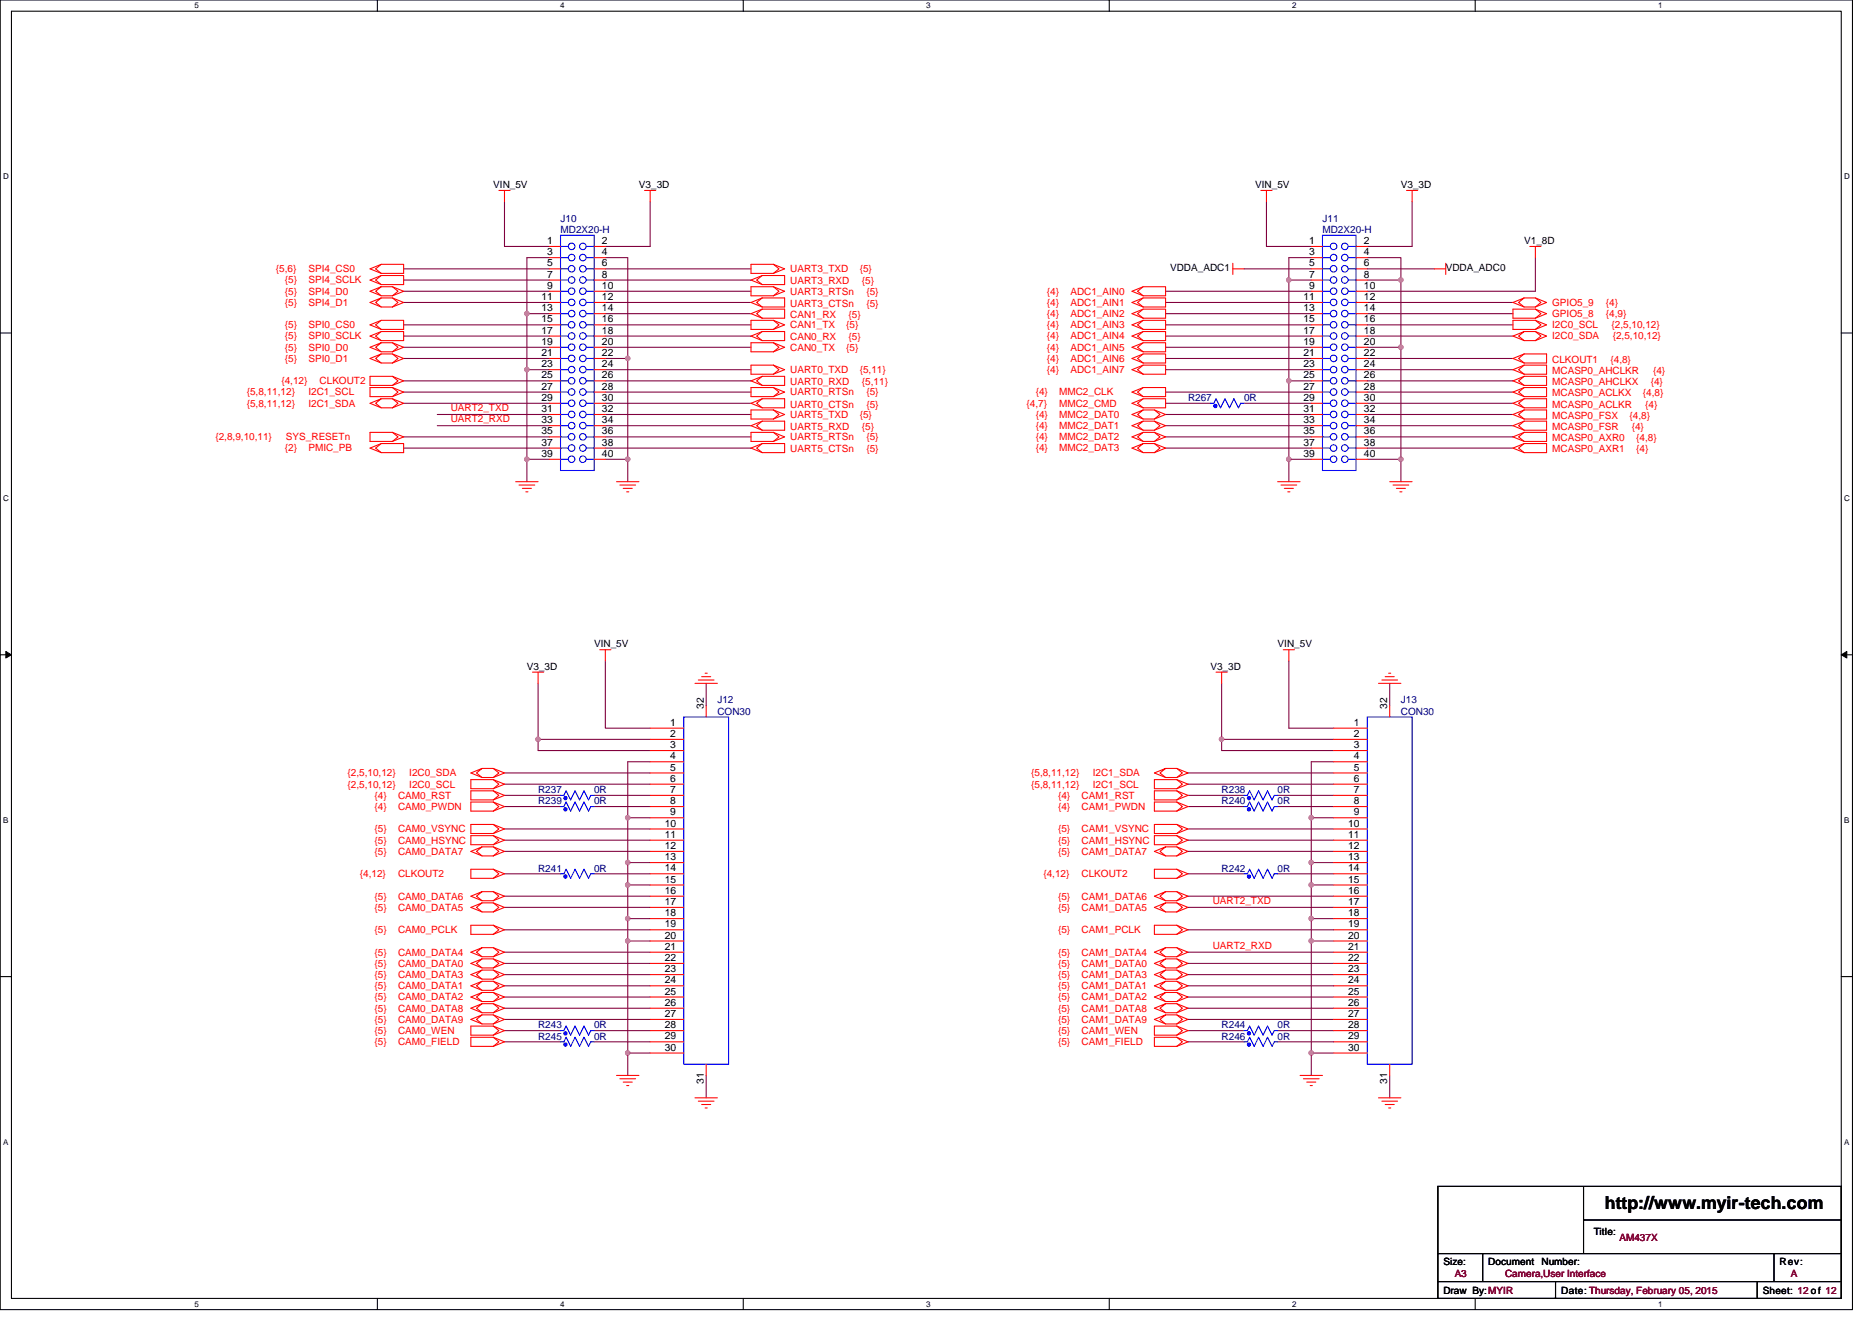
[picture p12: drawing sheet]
<svg xmlns="http://www.w3.org/2000/svg" width="297mm" height="210mm" viewBox="0 0 297 210" stroke-linecap="round" stroke-linejoin="round" font-family="sans-serif">
<path d="M0 0h293.9v207.9h-293.9zM1.8 1.8h290.4v204.3h-290.4z" fill="none" stroke="#000" stroke-width=".17"/>
<g fill="#fff">
<path d="M30.8 .2h.7v1.4h-.7z"/>
<path d="M30.8 206.3h.7v1.4h-.7z"/>
</g>
<path d="M59.9 0v1.8M59.9 206.1v1.8" fill="none" stroke="#000" stroke-width=".17"/>
<g fill="#fff">
<path d="M88.9 .2h.7v1.4h-.7z"/>
<path d="M88.9 206.3h.7v1.4h-.7z"/>
</g>
<path d="M117.9 0v1.8M117.9 206.1v1.8" fill="none" stroke="#000" stroke-width=".17"/>
<g fill="#fff">
<path d="M147 .2h.7v1.4h-.7z"/>
<path d="M147 206.3h.7v1.4h-.7z"/>
</g>
<path d="M176 0v1.8M176 206.1v1.8" fill="none" stroke="#000" stroke-width=".17"/>
<g fill="#fff">
<path d="M205 .2h.7v1.4h-.7z"/>
<path d="M205 206.3h.7v1.4h-.7z"/>
</g>
<path d="M234.1 0v1.8M234.1 206.1v1.8" fill="none" stroke="#000" stroke-width=".17"/>
<g fill="#fff">
<path d="M263.1 .2h.7v1.4h-.7z"/>
<path d="M263.1 206.3h.7v1.4h-.7z"/>
<path d="M.5 27.3h.9v1.4h-.9z"/>
<path d="M292.6 27.3h.9v1.4h-.9z"/>
<path d="M.5 78.4h.9v1.4h-.9z"/>
<path d="M292.6 78.4h.9v1.4h-.9z"/>
</g>
<path d="M0 52.9h1.8M292.2 52.9h1.7" fill="none" stroke="#000" stroke-width=".17"/>
<g fill="#fff">
<path d="M.5 129.5h.8v1.4h-.8z"/>
<path d="M292.6 129.5h.9v1.4h-.9z"/>
</g>
<path d="M0 103.9h1.8M292.2 103.9h1.7" fill="none" stroke="#000" stroke-width=".17"/>
<path d="M.9 103.4l.9 .5-.9 .5zM292.2 103.9l.8-.5v1z" fill="#000" stroke="#000" stroke-width=".16"/>
<g fill="#fff">
<path d="M.5 180.5h.8v1.4h-.8z"/>
<path d="M292.6 180.5h.9v1.4h-.9z"/>
</g>
<path d="M0 155h1.8M292.2 155h1.7M228.2 188.3h64v17.8h-64zM228.2 199h64M235.3 199v4.4M251.3 188.3v10.7M251.3 193.6h40.9M281.5 199v4.4M228.2 203.4h64M246.8 203.4v2.7M278.8 203.4v2.7" fill="none" stroke="#000" stroke-width=".17"/>
<g fill="none" stroke="#800040" stroke-width=".17">
<path d="M80 32v7.1h7.2M103.2 32v7.1h-7.1M201 32v7.1h7.1M224.1 32v7.1h-7.1M64 42.7h23.2M64 44.4h23.2M64 46.2h23.2M64 48h23.2M64 51.6h23.2M64 53.3h23.2M64 55.1h23.2M64 56.9h23.2"/>
<path d="M83.6 58.7v14.2M83.6 58.7h3.6M83.6 49.8v8.9M83.6 49.8h3.6M87.2 40.9h-3.6v8.9M96.1 40.9h3.5v16M96.1 56.9h3.5M96.1 42.7h23.1M96.1 44.4h23.1M96.1 46.2h23.1M96.1 48h23.1M96.1 49.8h23.1"/>
<path d="M96.1 51.6h23.1M96.1 53.3h23.1M96.1 55.1h23.1M96.1 58.7h23.1M99.6 56.9v16M185 46.2h23.1M185 48h23.1M185 49.8h23.1M185 51.6h23.1M185 53.3h23.1M185 55.1h23.1M185 56.9h23.1"/>
<path d="M185 58.7h23.1M197.4 42.7h10.7M204.5 44.4v16.1M204.5 44.4h3.6M208.1 40.9h-3.6v3.6M217 58.7h23.1M217 53.3h23.1M217 51.6h23.1M217 49.8h23.1M217 44.4h5.3M217 55.1h5.3M217 48h23.1"/>
<path d="M217 56.9h23.1M217 46.2h26.6M217 42.7h10.6M217 40.9h5.3v3.6M222.3 44.5v10.6M222.3 55.1v17.8M243.6 40.9v5.3M64 60.5h23.2M64 62.2h23.2M64 64h23.2M64 69.3h23.2M64 71.1h23.2"/>
<path d="M69.4 65.8h17.8M69.4 67.6h17.8M83.6 72.9v3.6M83.6 72.9h3.6M96.1 72.9h3.5M96.1 60.5h23.1M96.1 62.2h23.1M96.1 64h23.1M96.1 65.8h23.1M96.1 67.6h23.1M96.1 69.3h23.1M96.1 71.1h23.1"/>
<path d="M99.6 72.9v3.6M185 64h7.1M185 62.2h23.1M185 65.8h23.1M185 67.6h23.1M185 69.3h23.1M185 71.1h23.1M197.4 64h10.7M204.5 60.5v12.4M204.5 60.5h3.6M204.5 72.9v3.6M204.5 72.9h3.6"/>
<path d="M217 60.5h23.1M217 62.2h23.1M217 64h23.1M217 65.8h23.1M217 67.6h23.1M217 69.3h23.1M217 71.1h23.1M217 72.9h5.3M222.3 72.9v3.6M85.4 117.3h17.8M85.4 108.5v8.8M85.4 117.3v1.8h17.8"/>
<path d="M96.1 104.9v10.7h7.1M112.1 108.5v3.5M193.8 108.5v8.8M193.8 117.3v1.8h17.8M193.8 117.3h17.8M204.5 104.9v10.7h7.1M220.5 108.5v3.5M80 124.5h23.2M80 133.3h23.2M80 135.1h23.2M80 131.6h23.2M80 122.7h23.2"/>
<path d="M80 138.7h8.9M80 128h8.9M80 126.2h8.9M94.3 138.7h8.9M94.3 126.2h8.9M94.3 128h8.9M99.6 129.8h3.6M99.6 136.9h3.6M99.6 129.8v7.1M99.6 136.9v3.6M103.2 120.9h-3.6v8.9M188.5 131.6h23.1"/>
<path d="M188.5 122.7h23.1M188.5 124.5h23.1M188.5 135.1h23.1M188.5 133.3h23.1M188.5 138.7h8.9M188.5 126.2h8.9M188.5 128h8.9M202.7 138.7h8.9M202.7 128h8.9M202.7 126.2h8.9M208.1 129.8v7.1M208.1 136.9v3.6"/>
<path d="M208.1 129.8h3.5M208.1 136.9h3.5M211.6 120.9h-3.5v8.9M80 142.2h23.2M80 151.1h23.2M80 158.2h23.2M80 147.6h23.2M80 154.7h23.2M80 156.5h23.2M80 144h23.2M80 152.9h23.2M99.6 140.5h3.6"/>
<path d="M99.6 145.8h3.6M99.6 149.4h3.6M99.6 140.5v5.3M99.6 145.8v3.6M99.6 149.4v17.7M188.5 152.9h23.1M188.5 142.2h23.1M188.5 158.2h23.1M188.5 151.1h23.1M188.5 147.6h23.1M188.5 154.7h23.1M188.5 156.5h23.1"/>
<path d="M188.5 144h23.1M208.1 140.5v5.3M208.1 140.5h3.5M208.1 145.8v3.6M208.1 149.4v17.7M208.1 145.8h3.5M208.1 149.4h3.5M80 160h23.2M80 161.8h23.2M80 165.4h8.9M80 163.6h8.9M94.3 165.4h8.9"/>
<path d="M94.3 163.6h8.9M99.6 167.1h3.6M99.6 167.1v3.6M112.1 170.7v3.5M188.5 160h23.1M188.5 161.8h23.1M188.5 165.4h8.9M188.5 163.6h8.9M202.7 163.6h8.9M202.7 165.4h8.9M208.1 167.1v3.6M208.1 167.1h3.5"/>
<path d="M220.5 170.7v3.5"/>
</g>
<g fill="#f0f" stroke="#f0f" stroke-width=".17">
<circle cx="99.6" cy="56.9" r=".35"/>
<circle cx="99.6" cy="72.9" r=".35"/>
<circle cx="222.3" cy="72.9" r=".35"/>
<circle cx="204.5" cy="72.9" r=".35"/>
<circle cx="85.4" cy="117.3" r=".35"/>
<circle cx="99.6" cy="136.9" r=".35"/>
<circle cx="99.6" cy="129.8" r=".35"/>
<circle cx="99.6" cy="145.8" r=".35"/>
<circle cx="99.6" cy="140.4" r=".35"/>
<circle cx="99.6" cy="167.1" r=".35"/>
<circle cx="99.6" cy="149.3" r=".35"/>
<circle cx="193.8" cy="117.3" r=".35"/>
<circle cx="208.1" cy="136.9" r=".35"/>
<circle cx="208.1" cy="129.8" r=".35"/>
<circle cx="208.1" cy="145.8" r=".35"/>
<circle cx="208.1" cy="140.4" r=".35"/>
<circle cx="208.1" cy="167.1" r=".35"/>
<circle cx="208.1" cy="149.3" r=".35"/>
<circle cx="204.5" cy="60.4" r=".35"/>
<circle cx="204.5" cy="44.4" r=".35"/>
<circle cx="222.3" cy="55.1" r=".35"/>
<circle cx="222.3" cy="44.4" r=".35"/>
<circle cx="83.6" cy="72.9" r=".35"/>
<circle cx="83.6" cy="58.7" r=".35"/>
<circle cx="83.6" cy="49.8" r=".35"/>
</g>
<g fill="none" stroke="#f00" stroke-width=".17">
<path d="M79.2 30.2h1.7M80 30.2v1.8M87.2 39.1h1.7M94.3 39.1h1.8M102.3 30.2h1.8M103.2 30.2v1.8M200.1 30.2h1.7M201 30.2v1.8M208.1 39.1h1.7M215.2 39.1h1.8M223.2 30.2h1.8M224.1 30.2v1.8"/>
<path d="M242.7 39.1h1.8M243.6 39.1v1.8M58.7 42.7l1.8-.7h3.5v1.4h-3.5zM58.7 44.4l1.8-.7h3.5v1.5h-3.5zM58.7 51.6l1.8-.8h3.5v1.5h-3.5zM58.7 53.3l1.8-.7h3.5v1.5h-3.5zM60.5 42l-.9 .7 .9 .7M60.5 43.7l-.9 .7 .9 .8M60.5 50.8l-.9 .8 .9 .7M60.5 52.6l-.9 .7 .9 .8M60.5 45.5h1.8l1.7 .7-1.7 .7M60.5 47.3h1.8l1.7 .7-1.7 .7"/>
<path d="M60.5 54.4h1.8l1.7 .7-1.7 .7M60.5 56.2h1.8l1.7 .7-1.7 .7M60.5 46.9l-.9-.7 .9-.7-1.8 .7 1.8 .7h1.8M60.5 48.7l-.9-.7 .9-.7-1.8 .7 1.8 .7h1.8M60.5 55.8l-.9-.7 .9-.7-1.8 .7 1.8 .7h1.8M60.5 57.6l-.9-.7 .9-.7-1.8 .7 1.8 .7h1.8M62.3 59.7h-3.6v1.5h3.6M62.3 59.7l1.7 .8-1.7 .7M62.3 59.7l.9 .8-.9 .7M62.3 45.5l.9 .7-.9 .7M62.3 47.3l.9 .7-.9 .7M62.3 54.4l.9 .7-.9 .7"/>
<path d="M62.3 56.2l.9 .7-.9 .7M87.2 40.9h1.7M87.2 42.7h1.7M87.2 44.4h1.7M87.2 46.2h1.7M87.2 48h1.7M87.2 49.8h1.7M87.2 51.6h1.7M87.2 53.3h1.7M87.2 55.1h1.7M87.2 56.9h1.7M87.2 58.7h1.7"/>
<path d="M94.3 40.9h1.8M94.3 42.7h1.8M94.3 44.4h1.8M94.3 46.2h1.8M94.3 48h1.8M94.3 49.8h1.8M94.3 51.6h1.8M94.3 53.3h1.8M94.3 55.1h1.8M94.3 56.9h1.8M94.3 58.7h1.8M120.9 49.1h3.6v1.4h-3.6"/>
<path d="M120.9 52.6h3.6v1.5h-3.6M120.9 59.7h3.6v1.5h-3.6M120.9 43.7h3.6v1.5h-3.6M120.9 47.3h3.6v1.4h-3.6M120.9 49.1l-1.7 .7 1.7 .7M120.9 52.6l-1.7 .7 1.7 .8M120.9 59.7l-1.7 .8 1.7 .7M120.9 43.7l-1.7 .7 1.7 .8M120.9 47.3l-1.7 .7 1.7 .7M120.9 49.1l-.8 .7 .8 .7M120.9 52.6l-.8 .7 .8 .8M120.9 59.7l-.8 .8 .8 .7"/>
<path d="M120.9 43.7l-.8 .7 .8 .8M120.9 47.3l-.8 .7 .8 .7M122.7 50.8l1.8 .8-1.8 .7M122.7 50.8l.9 .8-.9 .7M122.7 54.4l1.8 .7-1.8 .7M122.7 54.4l.9 .7-.9 .7M122.7 58l1.8 .7-1.8 .7M122.7 58l.9 .7-.9 .7M122.7 42l1.8 .7-1.8 .7M122.7 42l.9 .7-.9 .7M122.7 45.5l1.8 .7-1.8 .7M122.7 45.5l.9 .7-.9 .7"/>
<path d="M122.7 50.8h-3.5v1.5h3.5M122.7 54.4h-3.5v1.4h3.5M122.7 58h-3.5v1.4h3.5M122.7 42h-3.5v1.4h3.5M122.7 45.5h-3.5v1.4h3.5M179.6 46.2l1.8-.7h3.6v1.4h-3.6zM179.6 48l1.8-.7h3.6v1.4h-3.6zM179.6 49.8l1.8-.7h3.6v1.4h-3.6zM179.6 51.6l1.8-.8h3.6v1.5h-3.6zM179.6 53.3l1.8-.7h3.6v1.5h-3.6zM179.6 55.1l1.8-.7h3.6v1.4h-3.6zM179.6 56.9l1.8-.7h3.6v1.4h-3.6z"/>
<path d="M179.6 58.7l1.8-.7h3.6v1.4h-3.6zM181.4 45.5l-.9 .7 .9 .7M181.4 47.3l-.9 .7 .9 .7M181.4 49.1l-.9 .7 .9 .7M181.4 50.8l-.9 .8 .9 .7M181.4 52.6l-.9 .7 .9 .8M181.4 54.4l-.9 .7 .9 .7M181.4 56.2l-.9 .7 .9 .7M181.4 58l-.9 .7 .9 .7M195.6 42.7h1.8M195.6 41.8v1.8M208.1 40.9h1.7"/>
<path d="M208.1 42.7h1.7M208.1 44.4h1.7M208.1 46.2h1.7M208.1 48h1.7M208.1 49.8h1.7M208.1 51.6h1.7M208.1 53.3h1.7M208.1 55.1h1.7M208.1 56.9h1.7M208.1 58.7h1.7M215.2 40.9h1.8M215.2 42.7h1.8"/>
<path d="M215.2 44.4h1.8M215.2 46.2h1.8M215.2 48h1.8M215.2 49.8h1.8M215.2 51.6h1.8M215.2 53.3h1.8M215.2 55.1h1.8M215.2 56.9h1.8M215.2 58.7h1.8M227.6 42.7h1.8M229.4 41.8v1.8M241.8 59.7l-.8 .8 .8 .7"/>
<path d="M241.8 58l-.8 .7 .8 .7M241.8 56.2l-.8 .7 .8 .7M241.8 59.7h3.6v1.5h-3.6M241.8 58h3.6v1.4h-3.6M241.8 56.2h3.6v1.4h-3.6M241.8 59.7l-1.7 .8 1.7 .7M241.8 58l-1.7 .7 1.7 .7M241.8 56.2l-1.7 .7 1.7 .7M241.8 52.6h1.8l1.8 .7-1.8 .8M241.8 47.3h1.8l1.8 .7-1.8 .7M241.8 54.1l-.8-.8 .8-.7-1.7 .7 1.7 .8h1.8M241.8 48.7l-.8-.7 .8-.7-1.7 .7 1.7 .7h1.8"/>
<path d="M243.6 50.8h-3.5v1.5h3.5M243.6 49.1h-3.5v1.4h3.5M243.6 50.8l1.8 .8-1.8 .7M243.6 50.8l.9 .8-.9 .7M243.6 49.1l1.8 .7-1.8 .7M243.6 49.1l.9 .7-.9 .7M243.6 52.6l.9 .7-.9 .8M243.6 47.3l.9 .7-.9 .7M58.7 71.1l1.8-.7h3.5v1.4h-3.5zM60.5 70.4l-.9 .7 .9 .7M60.5 63.3h1.8l1.7 .7-1.7 .7M60.5 64.7l-.9-.7 .9-.7-1.8 .7 1.8 .7h1.8"/>
<path d="M62.3 68.6h-3.6v1.5h3.6M62.3 61.5h-3.6v1.4h3.6M62.3 68.6l1.7 .7-1.7 .8M62.3 68.6l.9 .7-.9 .8M62.3 61.5l1.7 .7-1.7 .7M62.3 61.5l.9 .7-.9 .7M62.3 63.3l.9 .7-.9 .7M81.8 76.5h3.6M82.4 77h2.5M82.9 77.5h1.4M83.4 78.1h.4M87.2 60.5h1.7"/>
<path d="M87.2 62.2h1.7M87.2 64h1.7M87.2 65.8h1.7M87.2 67.6h1.7M87.2 69.3h1.7M87.2 71.1h1.7M87.2 72.9h1.7M94.3 60.5h1.8M94.3 62.2h1.8M94.3 64h1.8M94.3 65.8h1.8M94.3 67.6h1.8"/>
<path d="M94.3 69.3h1.8M94.3 71.1h1.8M94.3 72.9h1.8M97.8 76.5h3.6M98.4 77h2.5M98.9 77.5h1.4M99.4 78.1h.4M120.9 66.8h3.6v1.5h-3.6M120.9 70.4h3.6v1.4h-3.6M120.9 63.3h3.6v1.4h-3.6M120.9 66.8l-1.7 .8 1.7 .7M120.9 70.4l-1.7 .7 1.7 .7"/>
<path d="M120.9 63.3l-1.7 .7 1.7 .7M120.9 66.8l-.8 .8 .8 .7M120.9 70.4l-.8 .7 .8 .7M120.9 63.3l-.8 .7 .8 .7M122.7 65.1l1.8 .7-1.8 .7M122.7 65.1l.9 .7-.9 .7M122.7 68.6l1.8 .7-1.8 .8M122.7 68.6l.9 .7-.9 .8M122.7 61.5l1.8 .7-1.8 .7M122.7 61.5l.9 .7-.9 .7M122.7 65.1h-3.5v1.4h3.5M122.7 68.6h-3.5v1.5h3.5"/>
<path d="M122.7 61.5h-3.5v1.4h3.5M179.6 62.2l1.8-.7h3.6v1.4h-3.6zM179.6 64l1.8-.7h3.6v1.4h-3.6zM181.4 66.5l-.9-.7 .9-.7-1.8 .7 1.8 .7h1.8M181.4 68.3l-.9-.7 .9-.8-1.8 .8 1.8 .7h1.8M181.4 70.1l-.9-.8 .9-.7-1.8 .7 1.8 .8h1.8M181.4 71.8l-.9-.7 .9-.7-1.8 .7 1.8 .7h1.8M181.4 61.5l-.9 .7 .9 .7M181.4 65.1h1.8l1.8 .7-1.8 .7M181.4 63.3l-.9 .7 .9 .7M181.4 66.8h1.8l1.8 .8-1.8 .7M181.4 68.6h1.8l1.8 .7-1.8 .8"/>
<path d="M181.4 70.4h1.8l1.8 .7-1.8 .7M183.2 65.1l.9 .7-.9 .7M183.2 66.8l.9 .8-.9 .7M183.2 68.6l.9 .7-.9 .8M183.2 70.4l.9 .7-.9 .7M192.1 64h.1M197.4 64h.1M202.7 76.5h3.6M203.3 77h2.5M203.8 77.5h1.4M204.3 78.1h.4M208.1 60.5h1.7"/>
<path d="M208.1 62.2h1.7M208.1 64h1.7M208.1 65.8h1.7M208.1 67.6h1.7M208.1 69.3h1.7M208.1 71.1h1.7M208.1 72.9h1.7M215.2 60.5h1.8M215.2 62.2h1.8M215.2 64h1.8M215.2 65.8h1.8M215.2 67.6h1.8"/>
<path d="M215.2 69.3h1.8M215.2 71.1h1.8M215.2 72.9h1.8M220.5 76.5h3.6M221 77h2.5M221.6 77.5h1.4M222.1 78.1h.4M241.8 70.4l-.8 .7 .8 .7M241.8 68.6l-.8 .7 .8 .8M241.8 66.8l-.8 .8 .8 .7M241.8 65.1l-.8 .7 .8 .7M241.8 63.3l-.8 .7 .8 .7"/>
<path d="M241.8 61.5l-.8 .7 .8 .7M241.8 70.4h3.6v1.4h-3.6M241.8 68.6h3.6v1.5h-3.6M241.8 66.8h3.6v1.5h-3.6M241.8 65.1h3.6v1.4h-3.6M241.8 63.3h3.6v1.4h-3.6M241.8 61.5h3.6v1.4h-3.6M241.8 70.4l-1.7 .7 1.7 .7M241.8 68.6l-1.7 .7 1.7 .8M241.8 66.8l-1.7 .8 1.7 .7M241.8 65.1l-1.7 .7 1.7 .7M241.8 63.3l-1.7 .7 1.7 .7"/>
<path d="M241.8 61.5l-1.7 .7 1.7 .7M84.5 106.7h1.8M85.4 106.7v1.8M95.2 103.1h1.7M96.1 103.1v1.8M103.2 115.6h5.3M103.2 117.3h5.3M103.2 119.1h5.3M110.3 108.5h3.5M110.8 107.9h2.5M111.3 107.4h1.5M111.9 106.8h.3"/>
<path d="M112.1 112v1.8M193 106.7h1.7M193.8 106.7v1.8M203.6 103.1h1.8M204.5 103.1v1.8M211.6 115.6h5.4M211.6 117.3h5.4M211.6 119.1h5.4M218.7 108.5h3.6M219.3 107.9h2.5M219.8 107.4h1.4M220.3 106.8h.4"/>
<path d="M220.5 112v1.8M76.5 122h1.8l1.7 .7-1.7 .7M76.5 134.4h1.8l1.7 .7-1.7 .7M78.3 130.9h-3.6v1.4h3.6M78.3 132.6h-3.6v1.5h3.6M78.3 123.7h-3.6v1.5h3.6M78.3 125.5h-3.6v1.5h3.6M78.3 127.3h-3.6v1.4h3.6M78.3 138h-3.6v1.4h3.6M78.3 130.9l1.7 .7-1.7 .7M78.3 130.9l.9 .7-.9 .7M78.3 132.6l1.7 .8-1.7 .7"/>
<path d="M78.3 132.6l.9 .8-.9 .7M78.3 123.7l1.7 .8-1.7 .7M78.3 123.7l.9 .8-.9 .7M78.3 123.4h-1.8l-1.8-.7 1.8-.7-.9 .7 .9 .7M78.3 125.5l1.7 .7-1.7 .8M78.3 125.5l.9 .7-.9 .8M78.3 127.3l1.7 .7-1.7 .7M78.3 127.3l.9 .7-.9 .7M78.3 135.8h-1.8l-1.8-.7 1.8-.7-.9 .7 .9 .7M78.3 138l1.7 .7-1.7 .7M78.3 138l.9 .7-.9 .7M78.3 122l.9 .7-.9 .7"/>
<path d="M78.3 134.4l.9 .7-.9 .7M88.9 138.7h.1M88.9 128h.1M88.9 126.2h.1M94.3 138.7h.1M94.3 128h.1M94.3 126.2h.1M103.2 120.9h5.3M103.2 122.7h5.3M103.2 124.5h5.3M103.2 126.2h5.3M103.2 128h5.3"/>
<path d="M103.2 129.8h5.3M103.2 131.6h5.3M103.2 133.3h5.3M103.2 135.1h5.3M103.2 136.9h5.3M103.2 138.7h5.3M185 122h1.7l1.8 .7-1.8 .7M185 134.4h1.7l1.8 .7-1.8 .7M186.7 130.9h-3.5v1.4h3.5M186.7 132.6h-3.5v1.5h3.5M186.7 123.7h-3.5v1.5h3.5M186.7 125.5h-3.5v1.5h3.5"/>
<path d="M186.7 127.3h-3.5v1.4h3.5M186.7 138h-3.5v1.4h3.5M186.7 130.9l1.8 .7-1.8 .7M186.7 130.9l.9 .7-.9 .7M186.7 132.6l1.8 .8-1.8 .7M186.7 132.6l.9 .8-.9 .7M186.7 123.4h-1.7l-1.8-.7 1.8-.7-.9 .7 .9 .7M186.7 123.7l1.8 .8-1.8 .7M186.7 123.7l.9 .8-.9 .7M186.7 125.5l1.8 .7-1.8 .8M186.7 125.5l.9 .7-.9 .8M186.7 135.8h-1.7l-1.8-.7 1.8-.7-.9 .7 .9 .7"/>
<path d="M186.7 127.3l1.8 .7-1.8 .7M186.7 127.3l.9 .7-.9 .7M186.7 138l1.8 .7-1.8 .7M186.7 138l.9 .7-.9 .7M186.7 122l.9 .7-.9 .7M186.7 134.4l.9 .7-.9 .7M197.4 126.2h.1M197.4 128h.1M197.4 138.7h.1M202.7 126.2h.1M202.7 128h.1M202.7 138.7h.1"/>
<path d="M211.6 120.9h5.4M211.6 122.7h5.4M211.6 124.5h5.4M211.6 126.2h5.4M211.6 128h5.4M211.6 129.8h5.4M211.6 131.6h5.4M211.6 133.3h5.4M211.6 135.1h5.4M211.6 136.9h5.4M211.6 138.7h5.4M76.5 159.3h1.8l1.7 .7-1.7 .7"/>
<path d="M76.5 152.2h1.8l1.7 .7-1.7 .7M76.5 155.7h1.8l1.7 .8-1.7 .7M76.5 157.5h1.8l1.7 .7-1.7 .8M76.5 154h1.8l1.7 .7-1.7 .7M76.5 150.4h1.8l1.7 .7-1.7 .7M76.5 143.3h1.8l1.7 .7-1.7 .7M76.5 141.5h1.8l1.7 .7-1.7 .8M78.3 146.9h-3.6v1.4h3.6M78.3 146.9l1.7 .7-1.7 .7M78.3 146.9l.9 .7-.9 .7M78.3 153.6h-1.8l-1.8-.7 1.8-.7-.9 .7 .9 .7M78.3 157.2h-1.8l-1.8-.7 1.8-.8-.9 .8 .9 .7"/>
<path d="M78.3 159h-1.8l-1.8-.8 1.8-.7-.9 .7 .9 .8M78.3 155.4h-1.8l-1.8-.7 1.8-.7-.9 .7 .9 .7M78.3 151.8h-1.8l-1.8-.7 1.8-.7-.9 .7 .9 .7M78.3 144.7h-1.8l-1.8-.7 1.8-.7-.9 .7 .9 .7M78.3 143h-1.8l-1.8-.8 1.8-.7-.9 .7 .9 .8M78.3 159.3l.9 .7-.9 .7M78.3 152.2l.9 .7-.9 .7M78.3 155.7l.9 .8-.9 .7M78.3 157.5l.9 .7-.9 .8M78.3 154l.9 .7-.9 .7M78.3 150.4l.9 .7-.9 .7M78.3 143.3l.9 .7-.9 .7"/>
<path d="M78.3 141.5l.9 .7-.9 .8M103.2 140.5h5.3M103.2 142.2h5.3M103.2 144h5.3M103.2 145.8h5.3M103.2 147.6h5.3M103.2 149.4h5.3M103.2 151.1h5.3M103.2 152.9h5.3M103.2 154.7h5.3M103.2 156.5h5.3M103.2 158.2h5.3"/>
<path d="M185 159.3h1.7l1.8 .7-1.8 .7M185 152.2h1.7l1.8 .7-1.8 .7M185 155.7h1.7l1.8 .8-1.8 .7M185 154h1.7l1.8 .7-1.8 .7M185 157.5h1.7l1.8 .7-1.8 .8M185 150.4h1.7l1.8 .7-1.8 .7M185 141.5h1.7l1.8 .7-1.8 .8M185 143.3h1.7l1.8 .7-1.8 .7M186.7 146.9h-3.5v1.4h3.5M186.7 153.6h-1.7l-1.8-.7 1.8-.7-.9 .7 .9 .7M186.7 146.9l1.8 .7-1.8 .7M186.7 146.9l.9 .7-.9 .7"/>
<path d="M186.7 157.2h-1.7l-1.8-.7 1.8-.8-.9 .8 .9 .7M186.7 155.4h-1.7l-1.8-.7 1.8-.7-.9 .7 .9 .7M186.7 159h-1.7l-1.8-.8 1.8-.7-.9 .7 .9 .8M186.7 151.8h-1.7l-1.8-.7 1.8-.7-.9 .7 .9 .7M186.7 143h-1.7l-1.8-.8 1.8-.7-.9 .7 .9 .8M186.7 144.7h-1.7l-1.8-.7 1.8-.7-.9 .7 .9 .7M186.7 159.3l.9 .7-.9 .7M186.7 152.2l.9 .7-.9 .7M186.7 155.7l.9 .8-.9 .7M186.7 154l.9 .7-.9 .7M186.7 157.5l.9 .7-.9 .8M186.7 150.4l.9 .7-.9 .7"/>
<path d="M186.7 141.5l.9 .7-.9 .8M186.7 143.3l.9 .7-.9 .7M211.6 140.5h5.4M211.6 142.2h5.4M211.6 144h5.4M211.6 145.8h5.4M211.6 147.6h5.4M211.6 149.4h5.4M211.6 151.1h5.4M211.6 152.9h5.4M211.6 154.7h5.4M211.6 156.5h5.4"/>
<path d="M211.6 158.2h5.4M76.5 161.1h1.8l1.7 .7-1.7 .7M78.3 162.9h-3.6v1.4h3.6M78.3 164.6h-3.6v1.5h3.6M78.3 162.9l1.7 .7-1.7 .7M78.3 162.9l.9 .7-.9 .7M78.3 164.6l1.7 .8-1.7 .7M78.3 164.6l.9 .8-.9 .7M78.3 162.5h-1.8l-1.8-.7 1.8-.7-.9 .7 .9 .7M78.3 160.7h-1.8l-1.8-.7 1.8-.7-.9 .7 .9 .7M78.3 161.1l.9 .7-.9 .7M88.9 165.4h.1"/>
<path d="M88.9 163.6h.1M94.3 165.4h.1M94.3 163.6h.1M97.8 170.7h3.6M98.4 171.2h2.5M98.9 171.7h1.4M99.4 172.3h.4M103.2 160h5.3M103.2 161.8h5.3M103.2 163.6h5.3M103.2 165.4h5.3M103.2 167.1h5.3"/>
<path d="M110.3 174.2h3.5M110.8 174.8h2.5M111.3 175.3h1.5M111.9 175.9h.3M112.1 168.9v1.8M185 161.1h1.7l1.8 .7-1.8 .7M186.7 164.6h-3.5v1.5h3.5M186.7 162.9h-3.5v1.4h3.5M186.7 164.6l1.8 .8-1.8 .7M186.7 164.6l.9 .8-.9 .7M186.7 162.9l1.8 .7-1.8 .7M186.7 162.9l.9 .7-.9 .7"/>
<path d="M186.7 162.5h-1.7l-1.8-.7 1.8-.7-.9 .7 .9 .7M186.7 160.7h-1.7l-1.8-.7 1.8-.7-.9 .7 .9 .7M186.7 161.1l.9 .7-.9 .7M197.4 165.4h.1M197.4 163.6h.1M202.7 165.4h.1M202.7 163.6h.1M206.3 170.7h3.5M206.8 171.2h2.5M207.3 171.7h1.5M207.9 172.3h.3M211.6 160h5.4"/>
<path d="M211.6 161.8h5.4M211.6 163.6h5.4M211.6 165.4h5.4M211.6 167.1h5.4M218.7 174.2h3.6M219.3 174.8h2.5M219.8 175.3h1.4M220.3 175.9h.4M220.5 168.9v1.8"/>
</g>
<g fill="none" stroke="#00f" stroke-width=".17">
<path d="M88.9 37.3h5.4v37.4h-5.4zM88.9 39.1h1.3M93 39.1h1.3M209.8 39.1h1.3M209.8 37.3h5.4v37.4h-5.4zM213.9 39.1h1.3M88.9 40.9h1.3M88.9 42.7h1.3M88.9 44.4h1.3M88.9 46.2h1.3M88.9 48h1.3M88.9 49.8h1.3"/>
<path d="M88.9 53.3h1.3M88.9 51.6h1.3M88.9 56.9h1.3M88.9 55.1h1.3M88.9 58.7h1.3M93 40.9h1.3M93 42.7h1.3M93 44.4h1.3M93 46.2h1.3M93 48h1.3M93 49.8h1.3M93 56.9h1.3"/>
<path d="M93 55.1h1.3M93 51.6h1.3M93 53.3h1.3M93 58.7h1.3M209.8 40.9h1.3M209.8 42.7h1.3M209.8 44.4h1.3M209.8 46.2h1.3M209.8 48h1.3M209.8 49.8h1.3M209.8 51.6h1.3M209.8 56.9h1.3"/>
<path d="M209.8 55.1h1.3M209.8 53.3h1.3M209.8 58.7h1.3M213.9 40.9h1.3M213.9 42.7h1.3M213.9 44.4h1.3M213.9 46.2h1.3M213.9 48h1.3M213.9 49.8h1.3M213.9 56.9h1.3M213.9 55.1h1.3M213.9 51.6h1.3"/>
<path d="M213.9 53.3h1.3M213.9 58.7h1.3M88.9 60.5h1.3M88.9 67.6h1.3M88.9 72.9h1.3M88.9 64h1.3M88.9 62.2h1.3M88.9 65.8h1.3M88.9 71.1h1.3M88.9 69.3h1.3M93 64h1.3M93 62.2h1.3"/>
<path d="M93 60.5h1.3M93 71.1h1.3M93 69.3h1.3M93 65.8h1.3M93 67.6h1.3M93 72.9h1.3M192.1 64h.5l.4-.7 .7 1.4 .7-1.4 .7 1.4 .7-1.4 .7 1.4 .4-.7h.5M209.8 64h1.3M209.8 62.2h1.3M209.8 60.5h1.3M209.8 65.8h1.3M209.8 71.1h1.3"/>
<path d="M209.8 69.3h1.3M209.8 67.6h1.3M209.8 72.9h1.3M213.9 64h1.3M213.9 62.2h1.3M213.9 60.5h1.3M213.9 71.1h1.3M213.9 69.3h1.3M213.9 65.8h1.3M213.9 67.6h1.3M213.9 72.9h1.3M108.5 113.8h7.1v55.1h-7.1z"/>
<path d="M217 113.8h7.1v55.1h-7.1zM88.9 138.7h.6l.3-.7 .7 1.4 .7-1.4 .8 1.4 .7-1.4 .7 1.4 .3-.7h.6M88.9 128h.6l.3-.7 .7 1.4 .7-1.4 .8 1.4 .7-1.4 .7 1.4 .3-.7h.6M88.9 126.2h.6l.3-.7 .7 1.5 .7-1.5 .8 1.5 .7-1.5 .7 1.5 .3-.8h.6M197.4 126.2h.5l.4-.7 .7 1.5 .7-1.5 .7 1.5 .7-1.5 .7 1.5 .4-.8h.5M197.4 128h.5l.4-.7 .7 1.4 .7-1.4 .7 1.4 .7-1.4 .7 1.4 .4-.7h.5M197.4 138.7h.5l.4-.7 .7 1.4 .7-1.4 .7 1.4 .7-1.4 .7 1.4 .4-.7h.5M88.9 165.4h.6l.3-.8 .7 1.5 .7-1.5 .8 1.5 .7-1.5 .7 1.5 .3-.7h.6M88.9 163.6h.6l.3-.7 .7 1.4 .7-1.4 .8 1.4 .7-1.4 .7 1.4 .3-.7h.6M197.4 165.4h.5l.4-.8 .7 1.5 .7-1.5 .7 1.5 .7-1.5 .7 1.5 .4-.7h.5M197.4 163.6h.5l.4-.7 .7 1.4 .7-1.4 .7 1.4 .7-1.4 .7 1.4 .4-.7h.5"/>
<circle cx="90.7" cy="39.1" r=".52"/>
<circle cx="92.5" cy="39.1" r=".52"/>
<circle cx="211.6" cy="39.1" r=".52"/>
<circle cx="213.4" cy="39.1" r=".52"/>
<circle cx="90.7" cy="51.6" r=".52"/>
<circle cx="90.7" cy="46.2" r=".52"/>
<circle cx="90.7" cy="56.9" r=".52"/>
<circle cx="90.7" cy="55.1" r=".52"/>
<circle cx="90.7" cy="40.9" r=".52"/>
<circle cx="90.7" cy="42.7" r=".52"/>
<circle cx="90.7" cy="58.7" r=".52"/>
<circle cx="90.7" cy="49.8" r=".52"/>
<circle cx="90.7" cy="44.4" r=".52"/>
<circle cx="90.7" cy="53.3" r=".52"/>
<circle cx="90.7" cy="48" r=".52"/>
<circle cx="92.5" cy="46.2" r=".52"/>
<circle cx="92.5" cy="48" r=".52"/>
<circle cx="92.5" cy="51.6" r=".52"/>
<circle cx="92.5" cy="58.7" r=".52"/>
<circle cx="92.5" cy="56.9" r=".52"/>
<circle cx="92.5" cy="42.7" r=".52"/>
<circle cx="92.5" cy="44.4" r=".52"/>
<circle cx="92.5" cy="53.3" r=".52"/>
<circle cx="92.5" cy="40.9" r=".52"/>
<circle cx="92.5" cy="49.8" r=".52"/>
<circle cx="92.5" cy="55.1" r=".52"/>
<circle cx="211.6" cy="44.4" r=".52"/>
<circle cx="211.6" cy="48" r=".52"/>
<circle cx="211.6" cy="53.3" r=".52"/>
<circle cx="211.6" cy="40.9" r=".52"/>
<circle cx="211.6" cy="42.7" r=".52"/>
<circle cx="211.6" cy="58.7" r=".52"/>
<circle cx="211.6" cy="49.8" r=".52"/>
<circle cx="211.6" cy="46.2" r=".52"/>
<circle cx="211.6" cy="56.9" r=".52"/>
<circle cx="211.6" cy="55.1" r=".52"/>
<circle cx="211.6" cy="51.6" r=".52"/>
<circle cx="213.4" cy="40.9" r=".52"/>
<circle cx="213.4" cy="42.7" r=".52"/>
<circle cx="213.4" cy="48" r=".52"/>
<circle cx="213.4" cy="51.6" r=".52"/>
<circle cx="213.4" cy="49.8" r=".52"/>
<circle cx="213.4" cy="55.1" r=".52"/>
<circle cx="213.4" cy="44.4" r=".52"/>
<circle cx="213.4" cy="53.3" r=".52"/>
<circle cx="213.4" cy="58.7" r=".52"/>
<circle cx="213.4" cy="46.2" r=".52"/>
<circle cx="213.4" cy="56.9" r=".52"/>
<circle cx="90.7" cy="60.4" r=".52"/>
<circle cx="90.7" cy="64" r=".52"/>
<circle cx="90.7" cy="67.6" r=".52"/>
<circle cx="90.7" cy="65.8" r=".52"/>
<circle cx="90.7" cy="72.9" r=".52"/>
<circle cx="90.7" cy="62.2" r=".52"/>
<circle cx="90.7" cy="71.1" r=".52"/>
<circle cx="90.7" cy="69.3" r=".52"/>
<circle cx="92.5" cy="60.4" r=".52"/>
<circle cx="92.5" cy="71.1" r=".52"/>
<circle cx="92.5" cy="64" r=".52"/>
<circle cx="92.5" cy="62.2" r=".52"/>
<circle cx="92.5" cy="67.6" r=".52"/>
<circle cx="92.5" cy="69.3" r=".52"/>
<circle cx="92.5" cy="65.8" r=".52"/>
<circle cx="92.5" cy="72.9" r=".52"/>
<circle cx="211.6" cy="64" r=".52"/>
<circle cx="211.6" cy="67.6" r=".52"/>
<circle cx="211.6" cy="72.9" r=".52"/>
<circle cx="211.6" cy="65.8" r=".52"/>
<circle cx="211.6" cy="69.3" r=".52"/>
<circle cx="211.6" cy="60.4" r=".52"/>
<circle cx="211.6" cy="62.2" r=".52"/>
<circle cx="211.6" cy="71.1" r=".52"/>
<circle cx="213.4" cy="62.2" r=".52"/>
<circle cx="213.4" cy="64" r=".52"/>
<circle cx="213.4" cy="69.3" r=".52"/>
<circle cx="213.4" cy="65.8" r=".52"/>
<circle cx="213.4" cy="60.4" r=".52"/>
<circle cx="213.4" cy="71.1" r=".52"/>
<circle cx="213.4" cy="67.6" r=".52"/>
<circle cx="213.4" cy="72.9" r=".52"/>
</g>
<g fill="#00f" stroke="#00f" stroke-width=".17">
<circle cx="198.2" cy="165.8" r=".26"/>
<circle cx="198.2" cy="164" r=".26"/>
<circle cx="89.7" cy="165.8" r=".26"/>
<circle cx="89.7" cy="139.1" r=".26"/>
<circle cx="89.7" cy="164" r=".26"/>
<circle cx="198.2" cy="126.7" r=".26"/>
<circle cx="198.2" cy="128.4" r=".26"/>
<circle cx="89.7" cy="128.4" r=".26"/>
<circle cx="198.2" cy="139.1" r=".26"/>
<circle cx="89.7" cy="126.7" r=".26"/>
<circle cx="192.8" cy="64.4" r=".26"/>
</g>
<text font-size="2.8" x="254.7" y="192">http://www.myir-tech.com</text>
<g font-size="1.6">
<text x="78.3" y="29.9">VIN_5V</text>
<text x="101.4" y="29.9">V3_3D</text>
<text x="199.2" y="29.9">VIN_5V</text>
<text x="222.3" y="29.9">V3_3D</text>
<text x="86.8" y="38.7">1</text>
<text x="86.8" y="40.5">3</text>
<text x="95.5" y="38.7">2</text>
<text x="95.5" y="40.5">4</text>
<text x="207.7" y="38.7">1</text>
<text x="207.7" y="40.5">3</text>
<text x="216.4" y="38.7">2</text>
<text x="216.4" y="40.5">4</text>
<text x="241.8" y="38.8">V1_8D</text>
<text x="85.9" y="47.6">11</text>
<text x="86.8" y="42.3">5</text>
<text x="86.8" y="44.1">7</text>
<text x="86.8" y="45.8">9</text>
<text x="95.5" y="42.3">6</text>
<text x="95.5" y="44.1">8</text>
<text x="95.5" y="45.8">10</text>
<text x="95.5" y="47.6">12</text>
<text x="185.7" y="43">VDDA_ADC1</text>
<text x="206.8" y="47.6">11</text>
<text x="207.7" y="42.3">5</text>
<text x="207.7" y="44.1">7</text>
<text x="207.7" y="45.8">9</text>
<text x="216.4" y="42.3">6</text>
<text x="216.4" y="44.1">8</text>
<text x="216.4" y="45.8">10</text>
<text x="216.4" y="47.6">12</text>
<text x="229.4" y="43">VDDA_ADC0</text>
<text x="85.9" y="49.4">13</text>
<text x="85.9" y="51.2">15</text>
<text x="85.9" y="53">17</text>
<text x="95.5" y="49.4">14</text>
<text x="95.5" y="51.2">16</text>
<text x="95.5" y="53">18</text>
<text x="206.8" y="49.4">13</text>
<text x="206.8" y="51.2">15</text>
<text x="206.8" y="53">17</text>
<text x="216.4" y="49.4">14</text>
<text x="216.4" y="51.2">16</text>
<text x="216.4" y="53">18</text>
<text x="85.9" y="54.7">19</text>
<text x="85.9" y="56.5">21</text>
<text x="85.9" y="58.3">23</text>
<text x="95.5" y="54.7">20</text>
<text x="95.5" y="56.5">22</text>
<text x="95.5" y="58.3">24</text>
<text x="206.8" y="54.7">19</text>
<text x="206.8" y="56.5">21</text>
<text x="206.8" y="58.3">23</text>
<text x="216.4" y="54.7">20</text>
<text x="216.4" y="56.5">22</text>
<text x="216.4" y="58.3">24</text>
<text x="85.9" y="60.1">25</text>
<text x="85.9" y="61.8">27</text>
<text x="85.9" y="63.6">29</text>
<text x="85.9" y="65.4">31</text>
<text x="95.5" y="60.1">26</text>
<text x="95.5" y="61.8">28</text>
<text x="95.5" y="63.6">30</text>
<text x="95.5" y="65.4">32</text>
<text x="206.8" y="60.1">25</text>
<text x="206.8" y="61.8">27</text>
<text x="206.8" y="63.6">29</text>
<text x="206.8" y="65.4">31</text>
<text x="216.4" y="60.1">26</text>
<text x="216.4" y="61.8">28</text>
<text x="216.4" y="63.6">30</text>
<text x="216.4" y="65.4">32</text>
<text x="85.9" y="67.2">33</text>
<text x="85.9" y="69">35</text>
<text x="85.9" y="70.7">37</text>
<text x="95.5" y="67.2">34</text>
<text x="95.5" y="69">36</text>
<text x="95.5" y="70.7">38</text>
<text x="206.8" y="67.2">33</text>
<text x="206.8" y="69">35</text>
<text x="206.8" y="70.7">37</text>
<text x="216.4" y="67.2">34</text>
<text x="216.4" y="69">36</text>
<text x="216.4" y="70.7">38</text>
<text x="85.9" y="72.5">39</text>
<text x="95.5" y="72.5">40</text>
<text x="206.8" y="72.5">39</text>
<text x="216.4" y="72.5">40</text>
<text x="83.6" y="106.3">V3_3D</text>
<text x="94.3" y="102.8">VIN_5V</text>
<text x="192.1" y="106.3">V3_3D</text>
<text x="202.7" y="102.8">VIN_5V</text>
<text x="111.7" y="112.5" transform="rotate(-90 111.7 112.5)">32</text>
<text x="220.1" y="112.5" transform="rotate(-90 220.1 112.5)">32</text>
<text x="106.4" y="115.2">1</text>
<text x="106.4" y="117">2</text>
<text x="106.4" y="118.7">3</text>
<text x="214.8" y="115.2">1</text>
<text x="214.8" y="117">2</text>
<text x="214.8" y="118.7">3</text>
<text x="106.4" y="120.5">4</text>
<text x="106.4" y="122.3">5</text>
<text x="106.4" y="124.1">6</text>
<text x="106.4" y="125.9">7</text>
<text x="214.8" y="120.5">4</text>
<text x="214.8" y="122.3">5</text>
<text x="214.8" y="124.1">6</text>
<text x="214.8" y="125.9">7</text>
<text x="105.5" y="131.2">10</text>
<text x="106.4" y="127.6">8</text>
<text x="106.4" y="129.4">9</text>
<text x="213.9" y="131.2">10</text>
<text x="214.8" y="127.6">8</text>
<text x="214.8" y="129.4">9</text>
<text x="105.5" y="133">11</text>
<text x="105.5" y="134.7">12</text>
<text x="105.5" y="136.5">13</text>
<text x="213.9" y="133">11</text>
<text x="213.9" y="134.7">12</text>
<text x="213.9" y="136.5">13</text>
<text x="105.5" y="138.3">14</text>
<text x="105.5" y="140.1">15</text>
<text x="105.5" y="141.9">16</text>
<text x="105.5" y="143.6">17</text>
<text x="213.9" y="138.3">14</text>
<text x="213.9" y="140.1">15</text>
<text x="213.9" y="141.9">16</text>
<text x="213.9" y="143.6">17</text>
<text x="105.5" y="145.4">18</text>
<text x="105.5" y="147.2">19</text>
<text x="105.5" y="149">20</text>
<text x="213.9" y="145.4">18</text>
<text x="213.9" y="147.2">19</text>
<text x="213.9" y="149">20</text>
<text x="105.5" y="150.7">21</text>
<text x="105.5" y="152.5">22</text>
<text x="105.5" y="154.3">23</text>
<text x="213.9" y="150.7">21</text>
<text x="213.9" y="152.5">22</text>
<text x="213.9" y="154.3">23</text>
<text x="105.5" y="156.1">24</text>
<text x="105.5" y="157.9">25</text>
<text x="105.5" y="159.6">26</text>
<text x="105.5" y="161.4">27</text>
<text x="213.9" y="156.1">24</text>
<text x="213.9" y="157.9">25</text>
<text x="213.9" y="159.6">26</text>
<text x="213.9" y="161.4">27</text>
<text x="105.5" y="163.2">28</text>
<text x="105.5" y="165">29</text>
<text x="105.5" y="166.8">30</text>
<text x="213.9" y="163.2">28</text>
<text x="213.9" y="165">29</text>
<text x="213.9" y="166.8">30</text>
<text x="111.7" y="172" transform="rotate(-90 111.7 172)">31</text>
<text x="220.1" y="172" transform="rotate(-90 220.1 172)">31</text>
<text x="252.9" y="195.9">Title:</text>
<text x="229" y="200.7">Size:</text>
<text x="236.2" y="200.7">Document</text>
<text x="244.6" y="200.7">Number:</text>
<text x="282.4" y="200.7">Rev:</text>
<text x="229" y="205.4">Draw By:MYIR</text>
<text x="247.7" y="205.4">Date: Thursday, February 05, 2015</text>
<text x="279.7" y="205.4">Sheet: 12 of 12</text>
</g>
<g font-size="1.6" fill="#000080">
<text x="88.9" y="35.2">J10</text>
<text x="209.8" y="35.2">J11</text>
<text x="88.9" y="37">MD2X20-H</text>
<text x="209.8" y="37">MD2X20-H</text>
<text x="188.5" y="63.6">R267</text>
<text x="197.4" y="63.6">0R</text>
<text x="113.8" y="111.7">J12</text>
<text x="113.8" y="113.4">CON30</text>
<text x="222.3" y="111.7">J13</text>
<text x="222.3" y="113.4">CON30</text>
<text x="85.4" y="125.9">R237</text>
<text x="94.3" y="125.9">0R</text>
<text x="193.8" y="125.9">R238</text>
<text x="202.7" y="125.9">0R</text>
<text x="85.4" y="127.7">R239</text>
<text x="94.3" y="127.7">0R</text>
<text x="193.8" y="127.7">R240</text>
<text x="202.7" y="127.7">0R</text>
<text x="85.4" y="138.3">R241</text>
<text x="94.3" y="138.3">0R</text>
<text x="193.8" y="138.3">R242</text>
<text x="202.7" y="138.3">0R</text>
<text x="85.4" y="165">R245</text>
<text x="85.4" y="163.2">R243</text>
<text x="94.3" y="165">0R</text>
<text x="94.3" y="163.2">0R</text>
<text x="193.8" y="165">R246</text>
<text x="193.8" y="163.2">R244</text>
<text x="202.7" y="165">0R</text>
<text x="202.7" y="163.2">0R</text>
</g>
<g font-size="1.6" fill="#f00">
<text x="43.8" y="43.2">{5,6}</text>
<text x="45.2" y="45">{5}</text>
<text x="45.2" y="46.8">{5}</text>
<text x="48.9" y="43.2">SPI4_CS0</text>
<text x="48.9" y="45">SPI4_SCLK</text>
<text x="48.9" y="46.8">SPI4_D0</text>
<text x="125.4" y="43.2">UART3_TXD</text>
<text x="125.4" y="45.1">UART3_RXD</text>
<text x="125.4" y="46.8">UART3_RTSn</text>
<text x="136.4" y="43.2">{5}</text>
<text x="136.8" y="45.1">{5}</text>
<text x="137.5" y="46.8">{5}</text>
<text x="166.1" y="46.8">{4}</text>
<text x="169.8" y="46.8">ADC1_AIN0</text>
<text x="45.2" y="48.5">{5}</text>
<text x="45.2" y="52.1">{5}</text>
<text x="45.2" y="53.9">{5}</text>
<text x="48.9" y="48.5">SPI4_D1</text>
<text x="48.9" y="52.1">SPI0_CS0</text>
<text x="48.9" y="53.9">SPI0_SCLK</text>
<text x="125.4" y="50.5">CAN1_RX</text>
<text x="125.4" y="52.1">CAN1_TX</text>
<text x="125.4" y="48.7">UART3_CTSn</text>
<text x="134.3" y="52.1">{5}</text>
<text x="134.6" y="50.5">{5}</text>
<text x="137.5" y="48.7">{5}</text>
<text x="166.1" y="48.5">{4}</text>
<text x="166.1" y="50.3">{4}</text>
<text x="166.1" y="52.1">{4}</text>
<text x="166.1" y="53.9">{4}</text>
<text x="169.8" y="48.5">ADC1_AIN1</text>
<text x="169.8" y="50.3">ADC1_AIN2</text>
<text x="169.8" y="52.1">ADC1_AIN3</text>
<text x="169.8" y="53.9">ADC1_AIN4</text>
<text x="246.3" y="52.1">I2C0_SCL</text>
<text x="246.3" y="53.9">I2C0_SDA</text>
<text x="246.3" y="50.3">GPIO5_8</text>
<text x="246.3" y="48.5">GPIO5_9</text>
<text x="254.8" y="50.3">{4,9}</text>
<text x="254.8" y="48.5">{4}</text>
<text x="255.7" y="52.1">{2,5,10,12}</text>
<text x="255.9" y="53.9">{2,5,10,12}</text>
<text x="45.2" y="55.6">{5}</text>
<text x="45.2" y="57.4">{5}</text>
<text x="48.9" y="55.6">SPI0_D0</text>
<text x="48.9" y="57.4">SPI0_D1</text>
<text x="125.4" y="54">CAN0_RX</text>
<text x="125.4" y="55.6">CAN0_TX</text>
<text x="125.4" y="59.2">UART0_TXD</text>
<text x="134.3" y="55.6">{5}</text>
<text x="134.6" y="54">{5}</text>
<text x="136.4" y="59.2">{5,11}</text>
<text x="166.1" y="55.6">{4}</text>
<text x="166.1" y="57.4">{4}</text>
<text x="166.1" y="59.2">{4}</text>
<text x="169.8" y="55.6">ADC1_AIN5</text>
<text x="169.8" y="57.4">ADC1_AIN6</text>
<text x="169.8" y="59.2">ADC1_AIN7</text>
<text x="246.3" y="59.4">MCASP0_AHCLKR</text>
<text x="246.3" y="57.6">CLKOUT1</text>
<text x="255.5" y="57.6">{4,8}</text>
<text x="262.3" y="59.4">{4}</text>
<text x="39.2" y="62.8">{5,8,11,12}</text>
<text x="39.2" y="64.5">{5,8,11,12}</text>
<text x="44.7" y="61">{4,12}</text>
<text x="48.9" y="62.8">I2C1_SCL</text>
<text x="48.9" y="64.5">I2C1_SDA</text>
<text x="50.7" y="61">CLKOUT2</text>
<text x="71.5" y="65.2">UART2_TXD</text>
<text x="125.4" y="61.2">UART0_RXD</text>
<text x="125.4" y="62.8">UART0_RTSn</text>
<text x="125.4" y="64.7">UART0_CTSn</text>
<text x="136.8" y="61.2">{5,11}</text>
<text x="137.5" y="62.8">{5}</text>
<text x="137.5" y="64.7">{5}</text>
<text x="162.9" y="64.5">{4,7}</text>
<text x="164.3" y="62.8">{4}</text>
<text x="168.1" y="62.8">MMC2_CLK</text>
<text x="168.1" y="64.5">MMC2_CMD</text>
<text x="246.3" y="64.7">MCASP0_ACLKR</text>
<text x="246.3" y="62.9">MCASP0_ACLKX</text>
<text x="246.3" y="61.2">MCASP0_AHCLKX</text>
<text x="260.7" y="62.9">{4,8}</text>
<text x="261" y="64.7">{4}</text>
<text x="261.9" y="61.2">{4}</text>
<text x="34.2" y="69.9">{2,8,9,10,11}</text>
<text x="45.2" y="71.6">{2}</text>
<text x="45.4" y="69.9">SYS_RESETn</text>
<text x="48.9" y="71.6">PMIC_PB</text>
<text x="71.5" y="67">UART2_RXD</text>
<text x="125.4" y="66.3">UART5_TXD</text>
<text x="125.4" y="68.3">UART5_RXD</text>
<text x="125.4" y="69.9">UART5_RTSn</text>
<text x="125.4" y="71.8">UART5_CTSn</text>
<text x="136.4" y="66.3">{5}</text>
<text x="136.8" y="68.3">{5}</text>
<text x="137.5" y="69.9">{5}</text>
<text x="137.5" y="71.8">{5}</text>
<text x="164.3" y="66.3">{4}</text>
<text x="164.3" y="68.1">{4}</text>
<text x="164.3" y="69.9">{4}</text>
<text x="164.3" y="71.6">{4}</text>
<text x="168.1" y="66.3">MMC2_DAT0</text>
<text x="168.1" y="68.1">MMC2_DAT1</text>
<text x="168.1" y="69.9">MMC2_DAT2</text>
<text x="168.1" y="71.6">MMC2_DAT3</text>
<text x="246.3" y="71.8">MCASP0_AXR1</text>
<text x="246.3" y="70">MCASP0_AXR0</text>
<text x="246.3" y="68.3">MCASP0_FSR</text>
<text x="246.3" y="66.5">MCASP0_FSX</text>
<text x="258.6" y="66.5">{4,8}</text>
<text x="258.9" y="68.3">{4}</text>
<text x="259.6" y="71.8">{4}</text>
<text x="259.6" y="70">{4,8}</text>
<text x="55.2" y="125">{2,5,10,12}</text>
<text x="55.2" y="123.2">{2,5,10,12}</text>
<text x="64.9" y="125">I2C0_SCL</text>
<text x="64.9" y="123.2">I2C0_SDA</text>
<text x="163.6" y="123.2">{5,8,11,12}</text>
<text x="163.6" y="125">{5,8,11,12}</text>
<text x="173.4" y="123.2">I2C1_SDA</text>
<text x="173.4" y="125">I2C1_SCL</text>
<text x="59.4" y="126.8">{4}</text>
<text x="59.4" y="128.5">{4}</text>
<text x="63.2" y="126.8">CAM0_RST</text>
<text x="63.2" y="128.5">CAM0_PWDN</text>
<text x="167.9" y="126.8">{4}</text>
<text x="167.9" y="128.5">{4}</text>
<text x="171.6" y="126.8">CAM1_RST</text>
<text x="171.6" y="128.5">CAM1_PWDN</text>
<text x="59.4" y="132.1">{5}</text>
<text x="59.4" y="133.9">{5}</text>
<text x="59.4" y="135.7">{5}</text>
<text x="63.2" y="132.1">CAM0_VSYNC</text>
<text x="63.2" y="133.9">CAM0_HSYNC</text>
<text x="63.2" y="135.7">CAM0_DATA7</text>
<text x="167.9" y="132.1">{5}</text>
<text x="167.9" y="133.9">{5}</text>
<text x="167.9" y="135.7">{5}</text>
<text x="171.6" y="132.1">CAM1_VSYNC</text>
<text x="171.6" y="133.9">CAM1_HSYNC</text>
<text x="171.6" y="135.7">CAM1_DATA7</text>
<text x="57.1" y="139.2">{4,12}</text>
<text x="59.4" y="142.8">{5}</text>
<text x="63.2" y="142.8">CAM0_DATA6</text>
<text x="63.2" y="139.2">CLKOUT2</text>
<text x="165.6" y="139.2">{4,12}</text>
<text x="167.9" y="142.8">{5}</text>
<text x="171.6" y="142.8">CAM1_DATA6</text>
<text x="171.6" y="139.2">CLKOUT2</text>
<text x="192.4" y="143.4">UART2_TXD</text>
<text x="59.4" y="148.1">{5}</text>
<text x="59.4" y="144.5">{5}</text>
<text x="63.2" y="148.1">CAM0_PCLK</text>
<text x="63.2" y="144.5">CAM0_DATA5</text>
<text x="167.9" y="148.1">{5}</text>
<text x="167.9" y="144.5">{5}</text>
<text x="171.6" y="148.1">CAM1_PCLK</text>
<text x="171.6" y="144.5">CAM1_DATA5</text>
<text x="59.4" y="153.4">{5}</text>
<text x="59.4" y="155.2">{5}</text>
<text x="59.4" y="151.7">{5}</text>
<text x="63.2" y="153.4">CAM0_DATA0</text>
<text x="63.2" y="155.2">CAM0_DATA3</text>
<text x="63.2" y="151.7">CAM0_DATA4</text>
<text x="167.9" y="153.4">{5}</text>
<text x="167.9" y="155.2">{5}</text>
<text x="167.9" y="151.7">{5}</text>
<text x="171.6" y="153.4">CAM1_DATA0</text>
<text x="171.6" y="155.2">CAM1_DATA3</text>
<text x="171.6" y="151.7">CAM1_DATA4</text>
<text x="192.4" y="150.6">UART2_RXD</text>
<text x="59.4" y="160.5">{5}</text>
<text x="59.4" y="157">{5}</text>
<text x="59.4" y="158.8">{5}</text>
<text x="63.2" y="160.5">CAM0_DATA8</text>
<text x="63.2" y="157">CAM0_DATA1</text>
<text x="63.2" y="158.8">CAM0_DATA2</text>
<text x="167.9" y="160.5">{5}</text>
<text x="167.9" y="157">{5}</text>
<text x="167.9" y="158.8">{5}</text>
<text x="171.6" y="160.5">CAM1_DATA8</text>
<text x="171.6" y="157">CAM1_DATA1</text>
<text x="171.6" y="158.8">CAM1_DATA2</text>
<text x="59.4" y="164.1">{5}</text>
<text x="59.4" y="165.9">{5}</text>
<text x="59.4" y="162.3">{5}</text>
<text x="63.2" y="164.1">CAM0_WEN</text>
<text x="63.2" y="165.9">CAM0_FIELD</text>
<text x="63.2" y="162.3">CAM0_DATA9</text>
<text x="167.9" y="165.9">{5}</text>
<text x="167.9" y="164.1">{5}</text>
<text x="167.9" y="162.3">{5}</text>
<text x="171.6" y="165.9">CAM1_FIELD</text>
<text x="171.6" y="164.1">CAM1_WEN</text>
<text x="171.6" y="162.3">CAM1_DATA9</text>
</g>
<g font-size="1.6" fill="#800000">
<text x="257" y="197">AM437X</text>
<text x="230.8" y="202.7">A3</text>
<text x="238.8" y="202.7">Camera,User Interface</text>
<text x="284.2" y="202.7">A</text>
</g>
<g font-size="1.3">
<text x="30.8" y="1.3">5</text>
<text x="88.9" y="1.3">4</text>
<text x="147" y="1.3">3</text>
<text x="205" y="1.3">2</text>
<text x="263.1" y="1.3">1</text>
<text x=".5" y="28.4">D</text>
<text x="292.6" y="28.4">D</text>
<text x=".5" y="79.5">C</text>
<text x="292.6" y="79.5">C</text>
<text x=".5" y="130.6">B</text>
<text x="292.6" y="130.6">B</text>
<text x=".5" y="181.7">A</text>
<text x="292.6" y="181.7">A</text>
<text x="30.8" y="207.4">5</text>
<text x="88.9" y="207.4">4</text>
<text x="147" y="207.4">3</text>
<text x="205" y="207.4">2</text>
<text x="263.1" y="207.4">1</text>
</g>
</svg>
